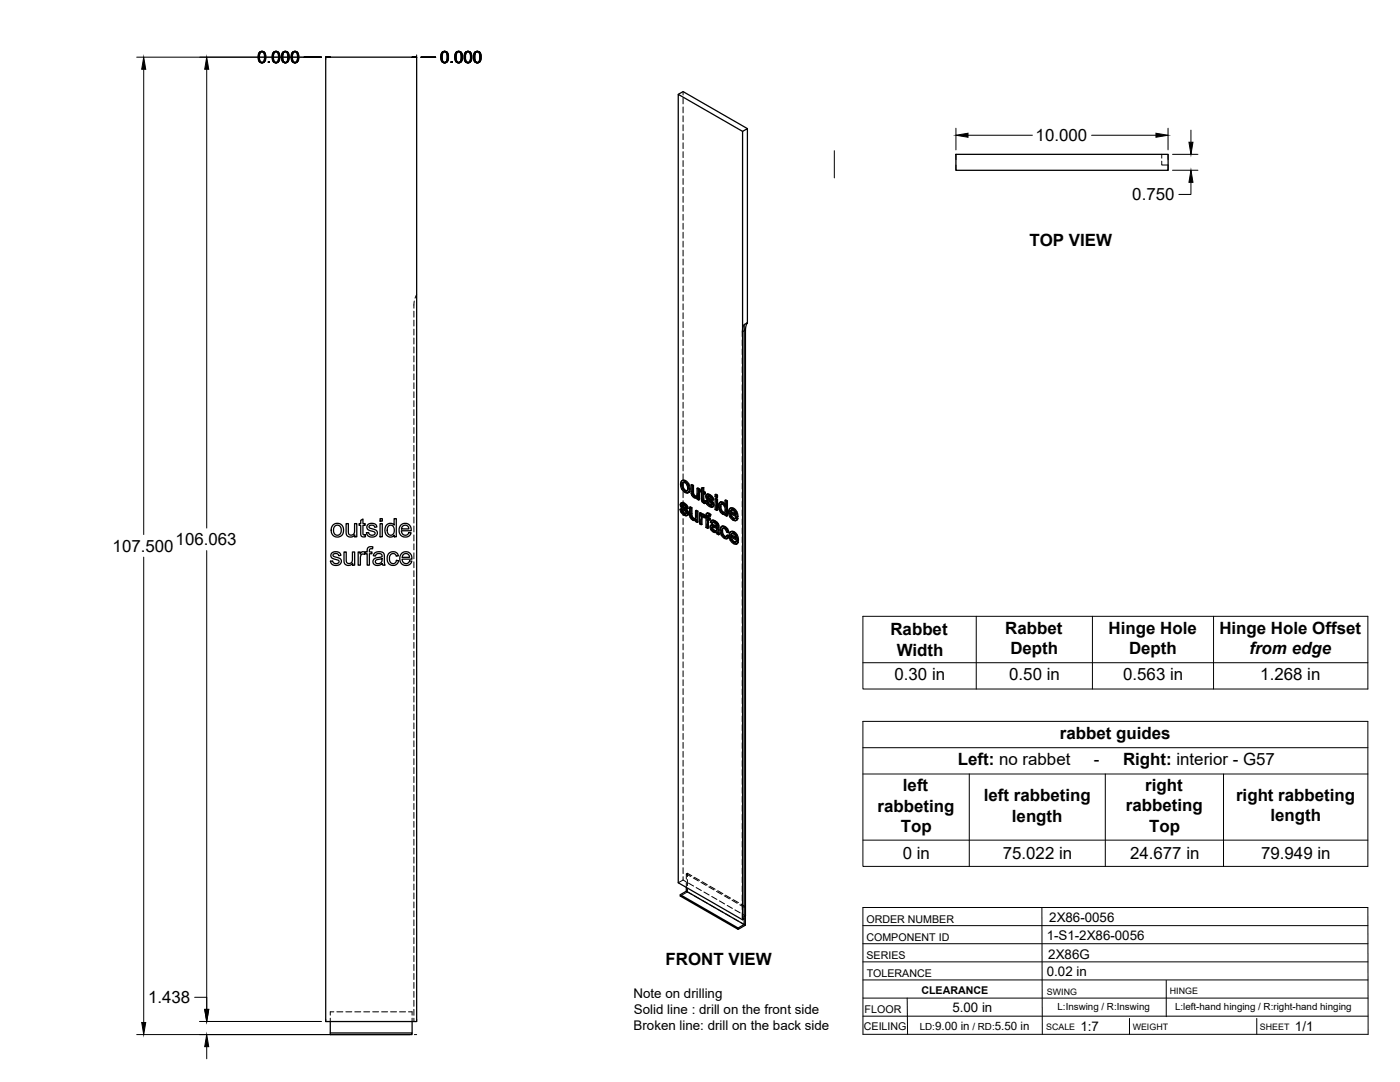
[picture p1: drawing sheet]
<svg xmlns="http://www.w3.org/2000/svg" width="559mm" height="432mm" viewBox="0 0 559 432" stroke-linecap="round" stroke-linejoin="round" font-family="sans-serif">
<!-- layer: Visible -->
<g fill="none" stroke="#000" stroke-width=".51">
<path d="M130 22.8h36.3v384.9h-36.3zM270.7 37.7l1.9-1.1 25.7 14.7M296.4 52.4l1.9-1.1v77.5M381.6 61.6h84.6v6.4h-84.6zM272.2 191.8l.9-.2 .6 .2zM272.2 191.8l-.6 1.2 .5 2.2 1.6 1.5h.9l.3-.3M272.3 193.6l.3 1.5M272.6 195.1l.3-.2 .8 .8-.3 .2zM272.8 192.5l-.2 .9M272.9 194.9l-.3-1.5-.3 .2v-.3l.3-.7 .4-.1 .9 .5 .5 1.4-.1 1.4-.4 .2-.5-.1M273.4 192l.9 .9a2.02 2.02 0 0 1 1.1 2.1M273.7 195.7l.5 .2"/>
<path d="M273.7 191.8l1.3 1.3M274.6 193.3l.5 1.9 .3-.2-.2 1.2M275.1 195.2l-.2 1.2 .3-.2-.6 .5M275.8 193.5l.7 .4 .3-.2v3.2M276.5 193.9v3.2l.3-.2 .3 .6M276.5 197.1l.3 .6 .3-.2 .5 .4M276.8 197.7l.4 .4h.9l-.3 .1M276.8 193.7l-.6-.3-.4 .1v3.1l.4 1.2 .7 .7a.97 .97 0 0 0 1.4 .1v.6l.5 .4M277.2 198.1l.6 .1M278.2 194.9l.6 .4 .4-.2v4.3l-.4 .2v-4.3M278.3 198.6l-.2 .2M279.2 195.1l-.6-.4-.4 .2v2.7l-.4 .6"/>
<path d="M280 195.5l-.5 .1v.6l.5 .3v3.3l.7 .9 .6 .3 .3-.2-.1-.7-.6 .1M280 194.8l.9-.2v1.5M280.6 194.8v1.5l.3-.2 .6 .3M280.6 196.3l.6 .3 .3-.2v.6l-.3 .2v-.6M280.6 199.8l.7 .2M280.7 200l.8 .1M280.9 194.6l-.9 .2v1.1l-.5-.3M280.9 197v2.6M281.2 197.2l-.6-.4v2.8l.5 .2M281.6 199.9l.6 .2M282.1 197.3l1.3 .1M282.3 198.3l.6 .5"/>
<path d="M282.4 198.6l.2 .3a1.16 1.16 0 0 1 1.4 .8l.4 .4M282.4 197.2l-.4 .2M282.5 197.4l.6 .2 .3-.2 .7 .6M282.5 199.9l-.6-.2-.3 .2 .5 1.3 .8 .8a1.23 1.23 0 0 0 1.6 .2M282.6 198.9l1.5 1.4 .3-.2 .4 .7M282.6 198v.1M282.7 198.4l-.4-.3 .8 .1 .8 1.2 .6 .2M282.8 197.2l-.9 .3-.2 .8 .4 .9 1.7 1.7v.8M283.1 197.6l.7 .6 .3-.2 .5 .7M283.8 198.2l.5 .7 .3-.2 .3 .8-.4 .1-.2-.7M285.4 199.1l.3-.2 .7 .3-.4 .2zM285.4 197.4l.3-.2 .7 .4-.4 .2z"/>
<path d="M285.4 199.1v4.2l.6 .4M285.4 197.4v.8l.6 .4M286.4 199.2v4.3l-.4 .2v-4.3M286.4 197.6v.8l-.4 .2v-.8M289.4 199.7l.6 .3 .3-.1v5.9l-.3 .2v-6M290.3 199.9l-.6-.4-.3 .2v2.1l-.4-.7M133 209.4l1.7-.5 .9 .1 .8 .6 .7 1.2-.1 1.9-1.1 1.3-1.6 .3-1.4-.7-.7-1.6a2.87 2.87 0 0 1 .8-2.6zM133.6 210.1l1.1-.5 .6 .1 .6 .6 .3 1.8-.3 .8-.6 .6h-1.2l-.7-.6-.3-1.5zM138.2 209h.8l.1 3.7a1.31 1.31 0 0 0 1.7 .7 1.31 1.31 0 0 0 .7-1.6v-2.8h.9v5.2h-.8v-.8a1.86 1.86 0 0 1-2.2 .9 1.86 1.86 0 0 1-1.2-2.1zM144 207.7l.9-.6v1.9h.9v.7h-.9v3.3l.2 .4h.7l.1 .8h-1.3l-.6-.6v-3.9h-.7v-.7h.7zM146.8 209.4l1.6-.5a1.73 1.73 0 0 1 2 1.4l-.8 .1a1.17 1.17 0 0 0-1.1-.9 1.17 1.17 0 0 0-1.2 .9l.4 .4 2.1 .6a1.59 1.59 0 0 1 .7 2 1.59 1.59 0 0 1-2 .9l-1.5-.3-.7-1.4 .9-.1 .2 .6 .6 .5 1.4-.2a.82 .82 0 0 0 .2-1.1 .82 .82 0 0 0-1.1-.3l-1-.3a1.37 1.37 0 0 1-.7-2.3zM151.7 209h.9v5.2h-.9z"/>
<path d="M151.7 207h.9v1h-.9zM154.3 209.5l1.1-.6a1.86 1.86 0 0 1 1.9 .7v-2.6h.9v7.2h-.8v-.6a2.16 2.16 0 0 1-2.7 .4 2.16 2.16 0 0 1-1.1-2.4zM154.9 210.1l1.3-.5 1 1v2l-.7 .9h-1l-.8-.9-.1-1.5zM160 209.6l1-.7h1.5l1 .7 .5 1 .1 1.2h-3.9l.2 1 .9 .7a1.43 1.43 0 0 0 1.9-1l.9 .1-.4 .9-1 .7h-1.7l-1-.6-.7-1.7 .1-1.2zM160.7 210l.6-.4 1.1 .1 .5 .5 .3 .9h-2.9zM271.4 203.3l.6 .2M271.9 200.7l1.3 .1M272 203.5l.4-.2 .2 .9-.3 .1zM272.1 201.7l.1 .3 .3-.2 .3 .4M272.2 202l.3 .4a1.16 1.16 0 0 1 1.4 .8l.4 .3M272.3 200.6l-.5 .2M272.3 204.3l.7 .7h.8"/>
<path d="M272.4 200.8l.5 .2 .3-.2 .8 .6M272.4 203.3l-.7-.2-.3 .2 .4 1.2 .9 .9a1.24 1.24 0 0 0 1.6 .2M272.5 201.4v.1M272.5 202.4l1.4 1.3 .4-.2 .4 .7M272.5 201.8v-.3l-.4 .2 .1-.2 1 .3 .5 1 .7 .3M272.6 204.2l.7 .6M272.7 200.6l-1 .3-.2 .9 .4 .8 1.9 1.8-.2 .7M272.9 201l.8 .6 .3-.2 .5 .7M273 205l.6 .1M273.7 201.6l.5 .7 .3-.2 .2 .8-.3 .2-.2-.8M273.7 205.1h-.1M273.9 203.7l.5 .6 .3-.1 .1 .7"/>
<path d="M274.4 204.3l.1 .8 .3-.2-.2 .6M274.5 205.1l-.2 .5 .3-.1-.4 .3M275.3 202.4l.6 .4 .3-.2v3.2M275.9 202.8v3.2l.3-.2 .3 .6M275.9 206l.3 .6 .3-.2 .5 .4M276.2 206.6l.4 .4h.9l-.3 .2M276.2 202.6l-.6-.3-.3 .1v3.2l.4 1.2 .6 .6a.97 .97 0 0 0 1.4 .1M276.6 207l.6 .2M277.6 203.8l.7 .4 .3-.2v4.3l-.3 .2v-4.3M277.7 207.5v.7l.6 .3M277.7 207.6l-.2 .1M278.6 204l-.7-.4-.3 .2v2.8l-.4 .6"/>
<path d="M279.2 204.7l.6 .4 .3-.2v.5l.4-.2M279.8 205.1v.6l.7-.5 .4 .1M280 206.4l.2 2.8-.3 .2v-2.2M280.1 204.9l-.6-.3-.3 .1v4.3l.7 .4M280.2 205.4l.7-.1 .6 .4M280.3 206.1v.1M280.6 205.4l.6 .5M281.1 206.6l-.9-.5-.2 .3 .3-.2-.1 .8M281.1 206.6l.1-.5v.4l.6 .3v3.7l.6 .4M281.2 200.3l.1 .7M281.3 206.5l-.2 .1M282.2 204.9h.9l.6 .4"/>
<path d="M282.2 200.1l.3-.2 .3 .8-.3 .2zM282.4 206.6l.7 .4 .4-.2v.6l-.4 .2v-.6M282.5 204.7l-.5 .2M282.5 200.9l.7 .6h.8M282.7 207.3v3.4l-.3 .2v-3.8l.7 .5M282.7 205.7v.7M282.8 205.1l.6 .4 .3-.2-.4 .8 .1-.6M282.8 200.7l.7 .7M283.1 204.9l-.6-.2-.5 .3-.2 1.2-.6-.3 .6-.1M283.2 201.5l.6 .2M283.3 206.1a.46 .46 0 0 0-.5-.5 .46 .46 0 0 0-.4 .6v.4l.3-.2 .8 .4M283.9 209.6l.7-.2 1.4 .5"/>
<path d="M283.9 201.7h-.1M284.1 210.7l.2 .6 .3-.2 .6 .5M284.1 200.3l.4 .6 .3-.1 .2 .7M284.2 210.4l-.1 .3 .3-.2 .2 .6M284.2 209.4l-.5 .2M284.3 211.3l.5 .5h1M284.3 210.3l-.1 .1M284.4 207.8l.8 .3 .3-.2 .8 .6M284.4 210.3l.8 .3a.67 .67 0 0 1 .9 .3 .67 .67 0 0 1-.2 .8M284.4 210.3l-.2 .1M284.4 210.3v.2M284.5 200.9l.2 .8 .3-.2-.2 .6"/>
<path d="M284.6 208.4l-.5 .5 .6-.5 1.2 1a.48 .48 0 0 1 0 .8 .48 .48 0 0 1-.7-.3l-.9-.3M284.6 209.4l-1.1 .4v1l.7 1.1 1 .6a.63 .63 0 0 1 .7 0 .63 .63 0 0 1 .3 .5l.6 .4M284.7 201.7l-.2 .5 .3-.1-.5 .3M284.7 207.6l-.8 .2M284.8 211.8h1.1M285.2 208.1l.8 .6 .3-.2 .4 .5M285.5 207.9l-.8-.3-.9 .3-.3 .5 .6 .5M285.9 211.7l-.4 .3M286 208.7l.4 .5 .3-.2 .2 .7M286.4 209.2l.2 .6 .3-.1 .1 2.9M286.6 209.8l.1 3 .3-.2 .2 .6-.4 .2-.1-.6M287.4 202.4l.3 1.4"/>
<path d="M287.5 200.4h1.2l.6 .6M287.7 201.3h.7l.7 .8 .3 1.1-.2 1.4M287.7 201.3l-.3 1.1 .4-.2 .3 1.4M287.7 203.8l.4-.2 .7 .8-.5 .1zM287.8 201.2l-.1 .1M287.8 200.3l-.5 .2M288 201.2l-.2 1M288.1 212v.2a1.19 1.19 0 0 0 .8 1.3l.5 .5M288.2 210.1l.9 .2 .3-.2 1 1M288.4 213.4l.7 .8h.8M288.4 200.6l.6 .5h.4M288.4 204.6h.8"/>
<path d="M288.5 209.9l-.6 .3M288.6 210.8l-.2 1M288.7 200.4l-.9-.1-.7 .4-.3 .8 .1 1.4 1.1 1.9 .9 .5 .5-.2v.6l.6 .3M288.8 204.4l.4 .1M289.1 210.3l.9 .8a.88 .88 0 0 1 .7 .5 .88 .88 0 0 1-.1 1l-.5-1.3M289.4 210.1l-.9-.2-.7 .4-.3 .6v1.4l.9 2 1 .7h.7M289.4 205.1l-.2 .2M290 213.7l.7 .4M290.6 212.6l-.6-.3-.6-1.2-.9-.3-.3 .4-.1 .8 .3-.2 .3 1.4M290.7 214.1l.3-.1-.2 .5-.7 .5zM291 214l-.6-.5-.7 .8-.6-.1M291.3 202.9h.9a1.88 1.88 0 0 1 1.9 1.3"/>
<path d="M291.5 212.3h.9a1.88 1.88 0 0 1 1.9 1.2M291.5 204.3l2.1 1.2-.5-1.4-.9-.6-.6 .3-.1 .5 .3-.2 1.7 1M291.7 213.6l2.1 1.2-.6-1.4-.8-.5-.6 .2-.1 .5 .3-.1 1.7 .9M291.8 206.1l.8 .9 .8-.1M291.8 205.1l.3 .9M292 203.5l-.2 .6M292 214.4l.3 .9M292 215.5l.8 .8h.8M292.2 212.9l-.2 .6M292.5 203.1l1 .9a1.89 1.89 0 0 1 1 2.1M292.6 207l.6 .1M292.7 212.4l1.1 1a1.96 1.96 0 0 1 .9 2"/>
<path d="M292.8 216.3l.5 .2M292.9 202.9l-.9-.3-1 .6-.2 1.1 .2 1.4 .7 1.1 1.2 .9h.9l.7-.8M293.1 212.2l-1-.2-.9 .7-.2 1.3 .3 1.2 .7 1.1 1.2 .8h.7l.8-.8M293.3 207l-.1 .1M293.5 216.4l-.2 .1M293.6 206.7l.6 .4M293.8 204.3l.4 1.9 .3-.1-.3 .1M293.8 216l.6 .5M293.9 213.7l.5 1.9 .3-.2-.3 .2M294.2 206.4l-2.8-1.5 .4 1.2 .3-.1 .8 .8M294.4 215.8l-2.8-1.6 .4 1.3 .3-.2 .8 .9M294.5 206.9l-.7 .8"/>
<path d="M294.5 206.9l-.6-.4-.7 .6M294.7 216.3l-.7 .8M294.7 216.3l-.6-.5-.8 .7M132.4 220.7l1.6-.5a1.73 1.73 0 0 1 2.1 1.4l-.9 .2a1.17 1.17 0 0 0-1.1-.9 1.17 1.17 0 0 0-1.2 .8l.4 .4 2.1 .6a1.59 1.59 0 0 1 .7 2.1 1.59 1.59 0 0 1-2 .9l-1.6-.5-.6-1.2 .9-.2 .3 .8 .5 .3 1.4-.2a.82 .82 0 0 0 .2-1.1 .82 .82 0 0 0-1-.3l-1.1-.3a1.37 1.37 0 0 1-.7-2.3zM137.3 220.3h.9v3.8a1.31 1.31 0 0 0 1.7 .7 1.31 1.31 0 0 0 .8-1.7v-2.8h.9v5.3h-.8v-.8a1.86 1.86 0 0 1-2.3 .8 1.86 1.86 0 0 1-1.2-2.1zM143 220.3h.8v.8a1.27 1.27 0 0 1 2-.7l.8-.1v-1.2a1.55 1.55 0 0 1 2.2-.9l-.1 .8a.81 .81 0 0 0-.9 0 .81 .81 0 0 0-.4 .8v.5h1.1v.7h-1.1v4.6h-.8v-4.6h-.8v-.4l-.3 .7-.9-.2-.6 .5-.2 4h-.8zM149.5 220.8l1.6-.6 1.2 .1 .8 .4 .6 4.9h-.9l-.2-.7-1.2 .7h-1.2l-.9-.4-.4-.7a1.74 1.74 0 0 1 2-2l.6-.1a.8 .8 0 0 0 1-.8 .8 .8 0 0 0-1.1-.7l-1 .2-.5 .8-.9-.1zM150.1 223.5l2.4-.6a1.59 1.59 0 0 1-.6 1.8 1.59 1.59 0 0 1-1.9-.1l-.2-.5zM155.2 220.9l1-.6h1.5l.8 .4 .5 1-.8 .3a1.47 1.47 0 0 0-2-.9 1.47 1.47 0 0 0-.8 2l.5 1.4 .7 .4 1.1-.2 .5-1.1 .9 .1-.3 1-1 .8-1.3 .1-1-.4a3.4 3.4 0 0 1-.3-4.3zM160.3 220.9l1-.6h1.5l.9 .6 .6 1.1 .1 1.1h-3.9l.2 1 .8 .7a1.43 1.43 0 0 0 2-.9l.9 .1-.7 1.1-.8 .5h-1.6l-1-.6-.7-1.8v-1.1zM161 221.3l.6-.3h1l.6 .5 .3 .9h-3zM273.9 354.1v1.6l-2.4 1.4v.5l23.1 13.3v-.5l-23.1-13.3"/>
<path d="M273.9 355.7l23.1 13.3-2.4 1.4M297 365.8l.5-.3v-233.8l.3-1.6 .5-1.3-1.3 .7v237.2l-.6 .4-25.7-14.8v-314.6l25.7 14.7v314.7M297 366.7v2.3M297.5 365.5v3.7l-2.9 1.7M131.8 407.7v5.2h32.7v-.7h-32.7M164.5 407.7v4.5"/>
</g>
<!-- layer: Hidden -->
<g fill="none" stroke="#000" stroke-width=".4">
<path d="M272.6 36.6v1.3M272.6 39.1v2.4M272.6 42.7v2.3M272.6 46.2v2.4M272.6 49.8v2.4M272.6 53.4v2.4M272.6 57v2.3M272.6 60.5v2.4M272.6 64.1v2.4M272.6 67.7v2.3M272.6 71.2v2.4M272.6 74.8v2.4"/>
<path d="M272.6 78.4v2.4M463.7 64.3v1.5h2.5M463.7 61.6v1.5M272.6 82v2.3M272.6 85.5v2.4M272.6 89.1v2.4M272.6 92.7v2.4M272.6 96.2v2.4M272.6 99.8v2.4M166.3 117.6l-.6 1.4M272.6 103.4v2.4M272.6 107v2.3"/>
<path d="M272.6 110.5v2.4M272.6 114.1v2.4M272.6 117.7v2.4M165.2 124.2v2.4M165.2 127.8v2.3M165.2 131.3v2.4M165.2 134.9v2.4M165.2 138.5v2.4M165.4 120.1l-.2 2.9M272.6 121.2v2.4M272.6 124.8v2.4M272.6 128.4v2.4"/>
<path d="M272.6 132v2.3M272.6 135.5v2.4M272.6 139.1v2.4M296.3 135.7v2.3M296.3 139.2v2.4M297 129.5l-.6 1.8-.1 3.2M165.2 142v2.4M165.2 145.6v2.4M165.2 149.2v2.4M165.2 152.8v2.3M165.2 156.3v2.4M165.2 159.9v2.4"/>
<path d="M272.6 142.7v2.4M272.6 146.2v2.4M272.6 149.8v2.4M272.6 153.4v2.4M272.6 157v2.3M296.3 142.8v2.4M296.3 146.4v2.4M296.3 149.9v2.4M296.3 153.5v2.4M296.3 157.1v2.4M165.2 163.5v2.4M165.2 167v2.4"/>
<path d="M165.2 170.6v2.4M165.2 174.2v2.4M165.2 177.8v2.3M272.6 160.5v2.4M272.6 164.1v2.4M272.6 167.7v2.4M272.6 171.3v2.3M272.6 174.8v2.4M272.6 178.4v2.4M296.3 160.7v2.3M296.3 164.2v2.4M296.3 167.8v2.4"/>
<path d="M296.3 171.4v2.4M296.3 174.9v2.4M296.3 178.5v2.4M165.2 181.3v2.4M165.2 184.9v2.4M165.2 188.5v2.4M165.2 192v2.4M165.2 195.6v2.4M165.2 199.2v2.4M271.9 193.1l.5 1.9-.3 .2M272.4 195l1.3 1.3-.3 .2M272.5 191.6l-.9 1.7"/>
<path d="M272.6 182v2.3M272.6 185.5v2.4M272.6 189.1v2.4M272.6 192.7v2.4M272.6 196.3v2.3M272.6 199.8v2.4M272.8 192.5l-.2 .1M272.9 192.4h.8l-.3 .2M273.7 192.4l.8 .9-.3 .2M273.7 196.3l.9 .3-.3 .2M274.5 195.8l-.3 .1M274.5 193.3l.3 1.2-.3 .4"/>
<path d="M274.8 194.7l-.1 .8-.5 .4M275 196.5l-.4 .1M276.2 193.4v3.3l-.3 .2M276.2 196.7l.2 .7-.3 .1M276.4 197.4l.4 .6-.3 .2M276.8 198l.6 .5-.3 .1M277.4 198.5l.8 .2 .4-.3-.3 .2M278.1 198.1h.1M278.3 198l-.3 .2M278.4 198.6h-.1M278.4 197.8l-.3 .3M278.6 194.7l-.1 2.7-.4 .6"/>
<path d="M278.6 198.4v.7l-.3 .1M278.6 199.1l.6 .3M279.8 196l.5 .3-.3 .2M279.8 195.5v.5l-.3 .2M280 195.5l.3 .2M280.3 196.3l.1 3.4-.4 .2M280.3 194.6v1.1l-.3 .2M280.4 199.7l.2 .5-.3 .1M280.6 196.8l.3-.2v.4M280.9 196.6l.6 .4M281.9 199.7l.5 1.3-.3 .2M282 197.9l.2 .6-.4 .2"/>
<path d="M282.1 197.4l-.4 .6M282.2 198.5l.4 .7-.4 .1M282.3 197.2l-.5 .4M282.4 198.1l.4-.3 .6 .2-.3 .2M282.5 198l.3-.2-.2 .2M282.6 199.2l1.6 1.5-.4 .2M283.4 198l.6 .5-.3 .2M284 198.5l.2 .7-.3 .2M284.2 199.2l.7 .3M285.7 197.2v.9l-.3 .1M285.7 198.9v1.5M285.7 198.1l.7 .3"/>
<path d="M289.7 199.5v2.1l-.3 .2M296.3 182.1v2.4M296.3 185.7v2.3M296.3 189.2v2.4M296.3 192.8v2.4M296.3 196.4v2.4M296.3 200v2.3M165.2 202.8v2.3M165.2 206.3v2.4M165.2 209.9v2.4M165.2 213.5v2.4M165.2 217v2.4"/>
<path d="M271.7 203.1l.5 1.3-.3 .2M271.8 201.3l.2 .6-.3 .2M271.9 200.8l-.4 .6M272 201.9l.4 .7-.3 .2M272.1 200.6l-.5 .4M272.2 204.4l1.1 1-.3 .1M272.3 201.4l.3-.1-.1 .1M272.4 202.6l1.6 1.5-.3 .2M272.6 201.3l-.4 .2M272.6 201.3l.7 .1-.4 .2M272.6 203.4v2.4M272.6 207v2.4"/>
<path d="M272.6 210.5v2.4M272.6 214.1v2.4M272.6 217.7v2.4M273.3 201.4l.5 .6-.3 .1M273.3 205.4l.8 .3-.3 .1M273.8 202l.3 .6-.4 .2M274 204.9l-.2 .1M274 204.1l.2 .5-.3 .2M274 204.9l-.3 .2 .3-.2M274.1 202.6l.6 .3M274.2 204.6l-.2 .3M274.5 205.6l-.4 .1"/>
<path d="M275.6 202.3v3.3l-.3 .2M275.6 205.6l.2 .7-.3 .2M275.8 206.3l.4 .6-.3 .2M276.2 206.9l.6 .5-.3 .2M276.8 207.4l.8 .2 .4-.3-.2 .2M277.5 207h.1M277.7 206.9l-.3 .2M277.8 206.7l-.3 .3M277.9 203.6v2.9l-.4 .4M278 207.3v.7l-.3 .2M278 208l.6 .3M279.5 207.3v1.6l-.3 .1"/>
<path d="M279.5 208.9l.7 .3M279.5 204.6v1.5M280.1 205.4v.1M280.1 206.1l.8-.1-.3 .2M280.2 206.1l.3-.2-.2 .2M280.4 205.2l-.6 .5M280.6 200.2l.6 .4-.4 .2M280.9 206l.5 .4M281.2 200.6l.4 .2M281.2 206.1l.3-.1-.1 .4M281.4 206.4l-.1 .1M281.5 205.7v.1"/>
<path d="M281.5 206.3l.6 .3-.3 .2M281.5 206l-.3 .5M281.5 205.7l-.3 .3M281.8 205.8l.3 .2M282.1 209.1v1.2l-.3 .2M282.1 210.3l.6 .4M282.1 206.6v1.3M282.2 205l-.1 1-.3 .2M282.3 204.7l-.4 .4M282.4 201l1.1 1-.3 .1M282.4 207.1l.3-.2v.4M282.5 205.7l.4-.2-.2 .2"/>
<path d="M282.7 206.9l.8 .5M282.9 205.5l.4 .1-.4 .2M283.3 205.6l.3 .3M283.5 202l.8 .2-.3 .2M283.7 210.1l.4 1.1-.4 .2M283.8 208.3l.7 .4M283.9 209.6l-.5 .7M284 209.5l-.5 .3M284.1 211.2l.9 .9-.3 .2M284.1 207.7l-.6 .7M284.1 201.5h-.1M284.2 200.7l.2 .5-.4 .2"/>
<path d="M284.2 201.5l-.3 .2 .2-.2M284.2 207.6l-.4 .3M284.4 201.2l-.3 .3M284.5 208.4l.3-.1-.2 .1M284.5 210.2l.2-.1zM284.5 210.2l-.2 .1M284.6 210.1l-.4 .2M284.6 202.2h-.3M284.7 210.1l1.6 .5-.3 .2M284.8 208.3l.6 .1-.3 .2M285 212.1l.7 .2-.3 .2M285.4 208.4l.8 .7-.4 .2"/>
<path d="M285.7 212.3h.7l-.4 .1M285.7 201.6v1.6l-.3 .1M285.7 203.2l.7 .3M286 209.9l.3 .1M286 211.7l-.3 .2M286.2 209.1l.1 .7-.3 .2M286.3 210.6v.8l-.4 .4 .3-.3M286.3 209.8l-.3 .4M286.4 212.3l.1 .6-.3 .1M286.5 212.9l.7 .3M287.1 201.8l.2 1.3-.3 .2M287.3 200.7l-.2 1.1-.3 .2"/>
<path d="M287.3 203.1l.6 1.1-.3 .2M287.6 200.4l-.6 .5M287.7 211.4l.5 2-.3 .2M287.9 204.2l.8 .8-.3 .1M288 210.3l-.3 1.1-.3 .2M288 201.1h.7l-.3 .2M288 201.1l-.2 .1M288 201.1v.1M288.1 201.1l-.3 .1M288.2 213.4l1.2 1.3-.3 .1M288.2 210l-.6 .5M288.6 210.8l-.2 .1"/>
<path d="M288.7 210.7l.8 .1-.4 .1M288.7 205l.7 .1 .4-.2-.4 .2M288.7 201.1l.8 .8-.4 .2M289.4 201.1l.3 .5M289.4 214.7l1.1 .1M289.5 210.8l.5 .5-.3 .2M289.5 201.9l.3 1.5-.4 .2M289.5 205.1h-.1M289.8 203.4l-.2 .8-.4 .3 .3-.1M289.8 204.9v.6l-.4 .2M289.8 205.5l.5 .3M290 211.3l.3 .8-.3 .2"/>
<path d="M290 214.1l-.1 .1M290.3 212.1l.6 .3M290.4 213.5l-.7 .8M291.1 204.1l.5 1.9-.3 .2M291.3 213.5l.5 1.9-.3 .2M291.4 204.9l.4-.2v.4M291.6 206l1.3 1.4-.3 .2M291.6 202.7l-.8 1.6M291.6 214.2l.4-.2v.4M291.8 204.7l2.7 1.6M291.8 215.4l1.3 1.3-.3 .2M291.8 212.1l-.8 1.6"/>
<path d="M292 214l2.7 1.6M292 203.5l-.2 .1M292.1 203.4l.8 .1-.4 .1M292.2 212.9h-.2M292.3 212.7l.8 .1-.4 .2M292.9 203.5l.7 .8-.3 .2M292.9 207.4l1 .2-.3 .2M293.1 212.8l.7 .9-.3 .2M293.1 216.7l1.1 .3-.4 .2M293.4 206.9h.1M293.5 205.1l.4 .2M293.6 206.9l-.3 .1 .2-.1"/>
<path d="M293.6 216.3h.1M293.6 204.3l.3 1-.3 .2M293.7 216.3l-.2 .1M293.7 214.4l.4 .3M293.8 216.2l-.3 .2M293.8 213.7l.3 1-.3 .1M293.9 206.5l-.4 .4M294.1 215.8l-.4 .5M294.1 207.5l-.2 .1M294.3 216.9l-.1 .1M296.3 203.5v2.4M296.3 207.1v2.4"/>
<path d="M296.3 210.7v2.3M296.3 214.2v2.4M296.3 217.8v2.4M165.2 220.6v2.4M165.2 224.2v2.4M165.2 227.8v2.3M165.2 231.3v2.4M165.2 234.9v2.4M165.2 238.5v2.4M272.6 221.3v2.3M272.6 224.8v2.4M272.6 228.4v2.4"/>
<path d="M272.6 232v2.4M272.6 235.5v2.4M272.6 239.1v2.4M296.3 221.4v2.4M296.3 225v2.3M296.3 228.5v2.4M296.3 232.1v2.4M296.3 235.7v2.4M296.3 239.2v2.4M165.2 242.1v2.3M165.2 245.6v2.4M165.2 249.2v2.4"/>
<path d="M165.2 252.8v2.3M165.2 256.3v2.4M165.2 259.9v2.4M272.6 242.7v2.4M272.6 246.3v2.3M272.6 249.8v2.4M272.6 253.4v2.4M272.6 257v2.4M296.3 242.8v2.4M296.3 246.4v2.4M296.3 250v2.3M296.3 253.5v2.4"/>
<path d="M296.3 257.1v2.4M165.2 263.5v2.4M165.2 267.1v2.3M165.2 270.6v2.4M165.2 274.2v2.4M165.2 277.8v2.4M272.6 260.5v2.4M272.6 264.1v2.4M272.6 267.7v2.4M272.6 271.3v2.3M272.6 274.8v2.4M272.6 278.4v2.4"/>
<path d="M296.3 260.7v2.4M296.3 264.2v2.4M296.3 267.8v2.4M296.3 271.4v2.4M296.3 275v2.3M296.3 278.5v2.4M165.2 281.3v2.4M165.2 284.9v2.4M165.2 288.5v2.4M165.2 292.1v2.3M165.2 295.6v2.4M165.2 299.2v2.4"/>
<path d="M272.6 282v2.4M272.6 285.6v2.3M272.6 289.1v2.4M272.6 292.7v2.4M272.6 296.3v2.3M272.6 299.8v2.4M296.3 282.1v2.4M296.3 285.7v2.4M296.3 289.2v2.4M296.3 292.8v2.4M296.3 296.4v2.4M296.3 300v2.3"/>
<path d="M165.2 302.8v2.4M165.2 306.3v2.4M165.2 309.9v2.4M165.2 313.5v2.4M165.2 317.1v2.3M272.6 303.4v2.4M272.6 307v2.4M272.6 310.6v2.3M272.6 314.1v2.4M272.6 317.7v2.4M296.3 303.5v2.4M296.3 307.1v2.4"/>
<path d="M296.3 310.7v2.4M296.3 314.3v2.3M296.3 317.8v2.4M165.2 320.6v2.4M165.2 324.2v2.4M165.2 327.8v2.4M165.2 331.3v2.4M165.2 334.9v2.4M165.2 338.5v2.4M272.6 321.3v2.4M272.6 324.8v2.4M272.6 328.4v2.4"/>
<path d="M272.6 332v2.4M272.6 335.6v2.3M272.6 339.1v2.4M296.3 321.4v2.4M296.3 325v2.3M296.3 328.5v2.4M296.3 332.1v2.4M296.3 335.7v2.4M296.3 339.3v2.3M165.2 342.1v2.3M165.2 345.6v2.4M165.2 349.2v2.4"/>
<path d="M165.2 352.8v2.4M165.2 356.3v2.4M165.2 359.9v2.4M272.6 351.2l-1.9 1.1M272.6 351.2l1.1 .6M272.6 342.7v2.4M272.6 346.3v2.4M272.6 349.8v1.4M273.9 352.1v2M273.9 348.8l1.8 1M274.4 349.8v-1.3l-.5 .3v2.1M274.4 355.9l-2.9 1.7"/>
<path d="M274.4 351v2.4M274.4 354.6v1.3M274.4 348.5l1.7 1M274.4 355.9l1.7 1M274.8 352.4l2 1.2M276.7 350.4l2.1 1.2M277.2 350.1l2 1.2M277.2 357.5l2 1.2M277.9 354.2l2 1.2M279.8 352.1l2.1 1.3M280.3 351.9l2 1.2M280.3 359.3l2 1.2"/>
<path d="M281 356l2 1.2M282.9 353.9l2.1 1.2M283.4 353.7l2 1.2M284.1 357.8l2 1.1M286 355.7l2.1 1.2M286.5 355.5l2 1.2M287.2 359.5l2 1.2M289.1 357.5l2.1 1.2M289.6 357.3l2 1.1M292.2 359.3l2.1 1.2M292.7 359l2 1.2M296.3 342.8v2.4"/>
<path d="M296.3 346.4v2.4M296.3 350v2.4M296.3 353.5v2.4M296.3 357.1v2.4M165.2 363.5v2.4M165.2 367.1v2.3M165.2 370.6v2.4M165.2 374.2v2.4M165.2 377.8v2.4M283.4 361.1l2 1.2M286.5 362.9l2 1.2M289.6 364.7l2 1.1"/>
<path d="M290.3 361.3l2 1.2M292.7 366.4l2 1.2M293.3 363.1l2.1 1.2M295.3 361.1l1.7 1 .5-.3M295.8 360.8l1.7 1M295.8 368.2l1.7 1M296.3 364.3v2l.7 .4M296.3 360.7v2.4M296.5 364.9l1 .6M297 365.8l-.7 .5M297.5 361.8v1.3M297.5 364.3v1.2"/>
<path d="M165.2 381.4v2.3M165.2 384.9v2.4M165.2 388.5v2.4M165.2 392.1v2.3M165.2 395.6v2.4M165.2 399.2v2.4M131.8 406.3v1.4M133.3 403.8h-1.5v1.3M134.5 403.8h2.3M138 403.8h2.4M141.6 403.8h2.4M145.2 403.8h2.4"/>
<path d="M148.8 403.8h2.3M152.3 403.8h2.4M155.9 403.8h2.4M159.5 403.8h2.4M163 403.8h1.5v1.3M164.5 406.3v1.4M165.2 402.8v2.4M165.2 406.4v1.3"/>
</g>
<!-- layer: Reference -->
<path d="M130 22.8h1.8M130.9 22.8h-.9h1.8h-1.8v.9M164.5 22.8h1.8M166.3 21.9v.9h-.9M381.6 61.6v2.1M381.6 65.8v2.2M466.2 61.6v2.1M466.2 65.8v2.2M130 406.8v.9h.9M165.4 412.9h.9M166.3 406.8v.9h-.9" fill="none" stroke="#000" stroke-width=".4"/>
<!-- layer: Visible Narrow -->
<path d="M297.5 131.7l-.5 .3M276.8 196.1l-.3 .2M280.9 199.2l-.3 .1M283.5 199.3l-.3 .2M273.3 202.7l-.3 .2M276.2 205l-.3 .2M282.7 206l-.3 .2M285.2 209.6l-.3 .2M287 210.4l-.4 .1M287 211.3l-.4 .2" fill="none" stroke="#000" stroke-width=".4"/>
<!-- layer: Hidden Narrow -->
<path d="M297 132l-.7 .5M276.2 196l-.4 .2M278.6 197l-.4 .2M280.3 198.8l-.3 .1M273.3 203.5l-.3 .1M275.6 204.9l-.3 .2M277.9 205.9l-.3 .2M282.1 205.6l-.3 .2M283.5 200.1l-.3 .1M285.3 210.3l-.3 .2M286.3 210.9l-.3 .2" fill="none" stroke="#000" stroke-width=".4"/>
<!-- layer: Titleblock -->
<path d="M344.4 362.2h201.6l.1 50.6h-201.7zM344.4 376.6h201.6M344.4 369.4h201.6M415.9 362.2l.1 50.6M344.4 383.9h201.6M344.4 398.3h201.6M344.4 391.1h201.6M362.1 398.3l.1 14.4M465.5 391.3v14.4M344.4 405.5h201.7M450.8 406.4v6.4M501.6 406.4v6.4" fill="none" stroke="#000" stroke-width=".4"/>
<!-- layer: Custom Tables -->
<path d="M344.4 246h201.6v29h-201.6zM389.7 246v29M436 246v29M484.4 246v29M344.4 264.5h201.6M344.4 287.9h201.6v57.9h-201.6zM344.4 298.4h201.6M344.4 308.9h201.6M386.9 308.9v36.9M441.2 308.9v36.9M488.4 308.9v36.9M344.4 335.3h201.6" fill="none" stroke="#000" stroke-width=".4"/>
<!-- layer: FD_Dimensions -->
<g fill="none" stroke="#000" stroke-width=".4">
<path d="M54.6 22.8h73.6M57.4 27.6v185.7M82.5 27.6v183.1M168.1 22.8h5.8M381.6 51.2v8.6M386.4 54h25.7M435.7 54h25.7M466.2 51.2v8.6M475.4 51.9v4.9M468 61.6h10.2M468 67.9h10.2M475.4 72.8v4.8h-4.9"/>
<path d="M82.5 219.7v183.1M57.4 222.3v185.8M77.7 398h4.8M54.6 412.9h109M79.7 407.6h48.5M82.5 417.7v4.8"/>
</g>
<path d="M57.4 22.8l.8 4.8h-1.6zM82.5 22.8l.8 4.8h-1.6zM381.6 54l4.8-.8v1.6zM461.4 53.2l4.8 .8-4.8 .8zM474.6 56.8h1.6l-.8 4.8zM475.4 67.9l.8 4.9h-1.6zM56.6 408.1h1.6l-.8 4.8zM81.7 402.8h1.6l-.8 4.8zM82.5 412.9l.8 4.8h-1.6z" fill="#000" stroke="#000" stroke-width=".4"/>
<!-- layer: Smart Centers -->
<path d="M333 60.1v10.9" fill="none" stroke="#000" stroke-width=".4"/>
<g font-size="6.7">
<text x="102.8" y="25.2">0.000</text>
<text x="175.6" y="25.2">0.000</text>
<text x="413.4" y="56.3">10.000</text>
<text x="452" y="80">0.750</text>
<text x="410.9" y="98.2">TOP VIEW</text>
<text x="45" y="220.2">107.500</text>
<text x="70.1" y="217.6">106.063</text>
<text x="355.4" y="253.6">Rabbet</text>
<text x="401.2" y="252.9">Rabbet</text>
<text x="442.5" y="252.9">Hinge Hole</text>
<text x="486.7" y="252.9">Hinge Hole Offset</text>
<text x="357.9" y="261.6">Width</text>
<text x="403.3" y="261">Depth</text>
<text x="450.6" y="261">Depth</text>
<text x="498.7" y="261">from edge</text>
<text x="357" y="271.4">0.30 in</text>
<text x="402.8" y="271.4">0.50 in</text>
<text x="448.3" y="271.4">0.563 in</text>
<text x="503" y="271.4">1.268 in</text>
<text x="423" y="294.8">rabbet guides</text>
<text x="382.3" y="305.4">Left: no rabbet</text>
<text x="436.6" y="305.4">-</text>
<text x="448.2" y="305.4">Right: interior - G57</text>
<text x="360.4" y="315.8">left</text>
<text x="457.1" y="315.8">right</text>
<text x="350.3" y="323.9">rabbeting</text>
<text x="392.7" y="319.8">left rabbeting</text>
<text x="449.4" y="323.8">rabbeting</text>
<text x="493.4" y="319.8">right rabbeting</text>
<text x="403.9" y="327.9">length</text>
<text x="507" y="327.8">length</text>
<text x="359.5" y="331.9">Top</text>
<text x="458.6" y="331.9">Top</text>
<text x="360.3" y="342.9">0 in</text>
<text x="400.2" y="342.9">75.022 in</text>
<text x="451" y="342.9">24.677 in</text>
<text x="503.4" y="342.9">79.949 in</text>
<text x="265.7" y="385.2">FRONT VIEW</text>
<text x="59.1" y="400.4">1.438</text>
</g>
<g font-size="5.3">
<text x="418.8" y="368">2X86-0056</text>
<text x="417.8" y="375.1">1-S1-2X86-0056</text>
<text x="418.4" y="382.6">2X86G</text>
<text x="417.8" y="389.5">0.02 in</text>
<text x="252.9" y="398.4">Note on drilling</text>
<text x="253" y="404.9">Solid line : drill on the front side</text>
<text x="380.1" y="404">5.00 in</text>
<text x="252.9" y="411.2">Broken line: drill on the back side</text>
<text x="431.3" y="411.5">1:7</text>
<text x="516.9" y="411.5">1/1</text>
</g>
<g font-size="4.6">
<text x="373.2" y="411.2">9.00 in</text>
<text x="397" y="411.2">5.50 in</text>
</g>
<g font-size="4.3">
<text x="345.8" y="368.4">ORDER NUMBER</text>
<text x="345.8" y="375.5">COMPONENT ID</text>
<text x="345.8" y="382.7">SERIES</text>
<text x="345.9" y="389.9">TOLERANCE</text>
<text x="367.7" y="396.7">CLEARANCE</text>
<text x="345.1" y="404.3">FLOOR</text>
<text x="344.8" y="411.1">CEILING</text>
</g>
<g font-size="3.9">
<text x="422.1" y="403.1">L:Inswing / R:Inswing</text>
<text x="469" y="403.1">L:left-hand hinging / R:right-hand hinging</text>
<text x="367.1" y="411.2">LD:</text>
<text x="388.2" y="411.2">/ RD:</text>
</g>
<g font-size="3.5">
<text x="417.9" y="397">SWING</text>
<text x="466.9" y="396.9">HINGE</text>
<text x="417.5" y="410.9">SCALE</text>
<text x="452.1" y="410.9">WEIGHT</text>
<text x="502.9" y="410.9">SHEET</text>
</g>
</svg>
